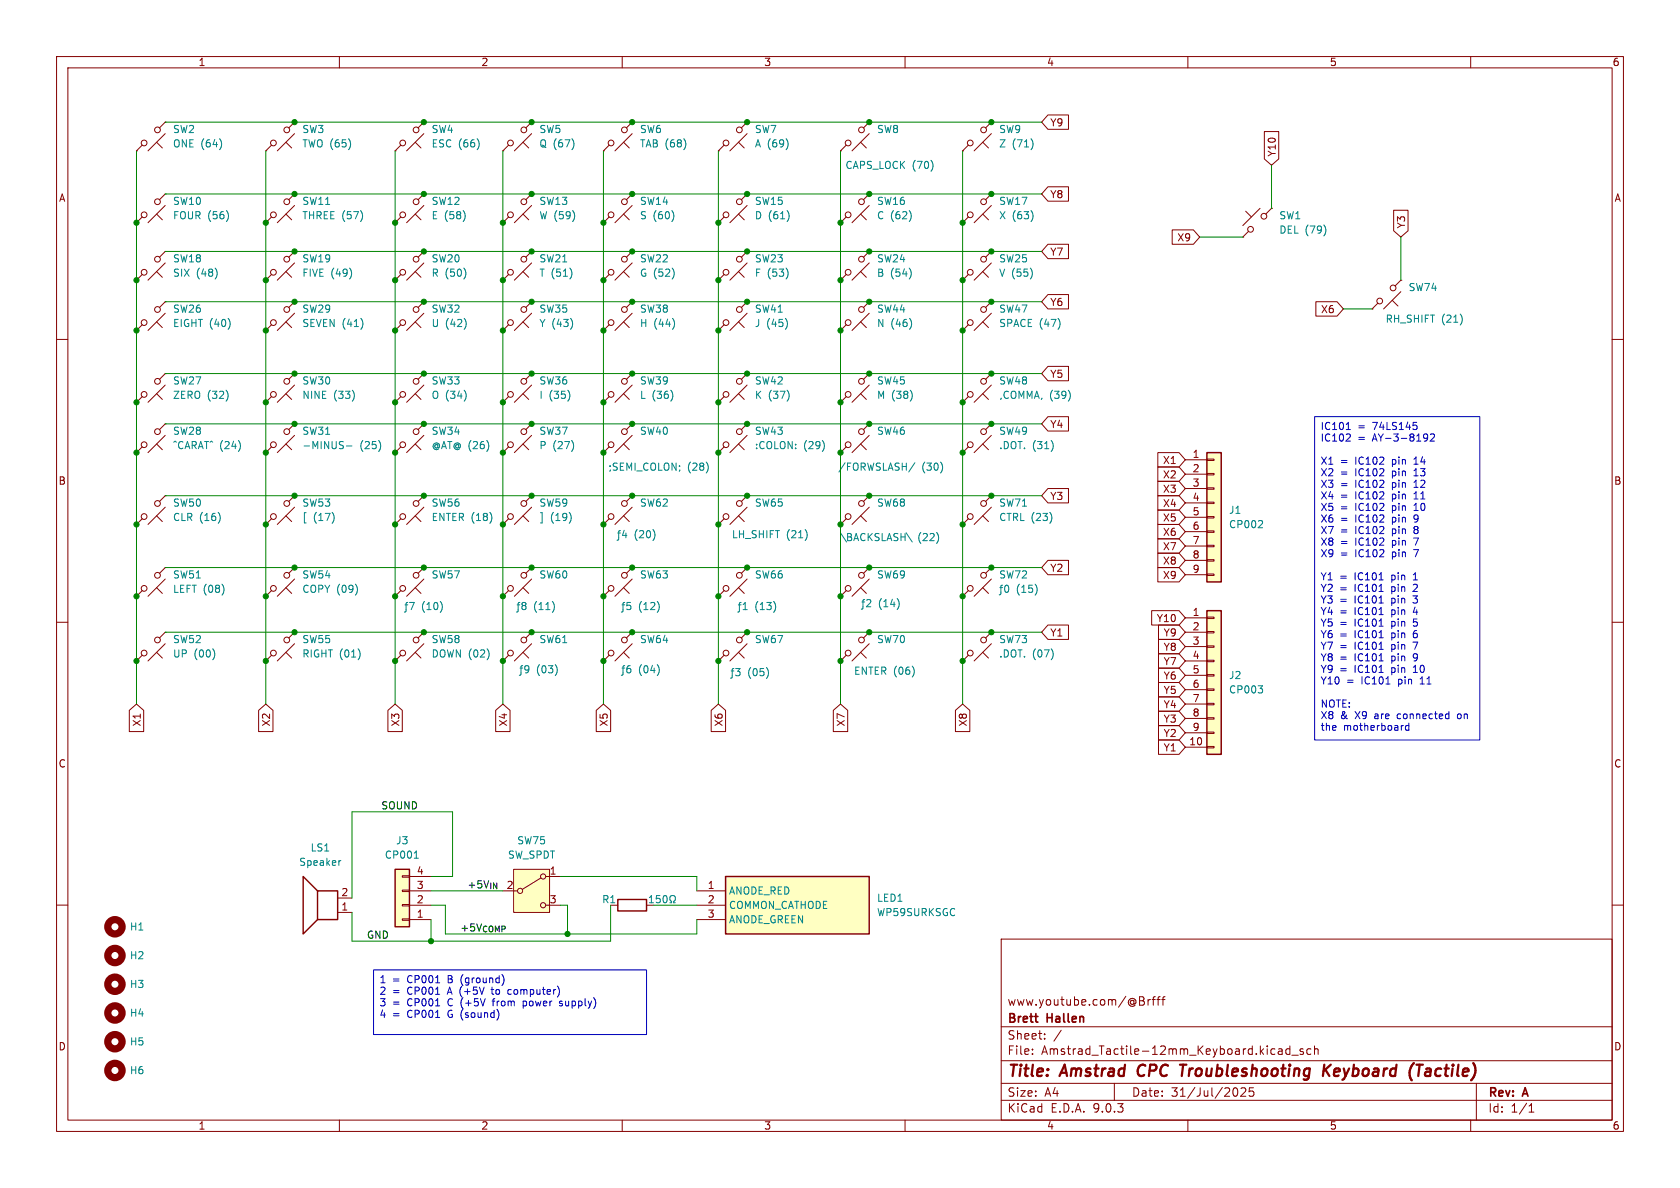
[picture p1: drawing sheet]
<svg xmlns="http://www.w3.org/2000/svg" width="297mm" height="210mm" viewBox="0 0 297 210" stroke-linecap="round" stroke-linejoin="round" font-family="sans-serif">
<g fill="none" stroke="#840000" stroke-width=".18">
<path d="M10 10h277v190h-277zM12 12h273v186h-273zM60 10v2M110 10v2M160 10v2M210 10v2M260 10v2M24.1 49.5h.1M24.1 58.4h.1M25.1 48.5l-1 1M25.1 57.4l-1 1M27.7 48l1 1"/>
<path d="M27.7 56.9l1 1M29.2 44.5l-1 1M29.2 44.5h.1M29.2 53.3l-1 1.1M29.2 53.3h.1M29.2 46.5l-3 3M29.2 55.4l-3 3M10 60h2M47 71.1h.1M48 70.1l-1 1M50.5 69.6l1.1 1M52.1 66l-1 1.1"/>
<path d="M52.1 66h.1M52.1 68.1l-3.1 3M149.6 79l-1 1M152.1 78.5l1.1 1M153.7 74.9l-1 1M153.7 74.9h.1M153.7 77l-3.1 3M285 60h2M69.8 92.7h.1M70.9 91.7l-1.1 1M73.4 91.2l1 1M74.9 87.6l-1 1"/>
<path d="M74.9 87.6h.1M74.9 89.7l-3 3M148.6 80h.1M10 110h2M24.1 116.8h.1M25.1 115.8l-1 1M27.7 115.3l1 1M29.2 111.8l-1 1M29.2 111.8h.1M29.2 113.8l-3 3M69.8 105.4h.1M70.9 104.4l-1.1 1"/>
<path d="M73.4 103.9l1 1M74.9 100.3l-1 1M74.9 100.3h.1M74.9 102.4l-3 3M148.6 105.4h.1M149.6 104.4l-1 1M152.1 103.9l1.1 1M153.7 100.3l-1 1M153.7 100.3h.1M153.7 102.4l-3.1 3M285 110h2M10 160h2"/>
<path d="M177 166h108v32h-108zM202.2 177.1v.5M203 176.7v1M203.4 176.7l-.3 .1-.1 .2M203.7 176.7h.5M204.2 176.2l-.3 .2v1.3M204.5 176.7h.6M205.1 176.2l-.4 .2v1.3M205.4 176.7h.6M206 176.2l-.4 .2v1.3M285 160h2M60 198v2"/>
<path d="M110 198v2M160 198v2M177 194.5h108M177 191.5h108M177 187.5h108M177 181.5h108M182.5 186.3v.1M182.5 185.5v.1M184.7 183.6v.1M184.7 182.8v.1M187.6 182.1l-1.3 2M197 191.5v3"/>
<path d="M210 198v2M218.7 192.4l.1 .8-.1 .5-.2 .1M220.2 192.4v.5l-.9 .9h.9M220.9 192.3l-.1 .7 .2-.1h.5l.2 .6-.3 .3-.6-.1M226.2 185.4h.3l.2 .2v.8M226.7 186.3l-.5 .1M226.7 185.8h-.5M228 185.5l-.4-.1-.3 .3v.4l.2 .2h.5M228 184.9v1.5M228.4 186.5h1.1M230.4 185.5l-.4-.1-.2 .2 .1 .2 .5 .2v.3h-.6M231.7 185.5l-.4-.1-.3 .3v.4l.2 .2h.5"/>
<path d="M232.4 185.5l.2-.1 .4 .1v.9M232.4 184.9v1.5M260 198v2M261 191.5v6.5M270.3 196.6h.9M270.3 195.5l.4-.4v1.5"/>
<circle cx="25.5" cy="48.1" r=".51"/>
<circle cx="25.5" cy="57" r=".51"/>
<circle cx="27.8" cy="45.8" r=".51"/>
<circle cx="27.8" cy="54.7" r=".51"/>
<circle cx="48.3" cy="69.7" r=".51"/>
<circle cx="50.7" cy="67.4" r=".51"/>
<circle cx="149.9" cy="78.6" r=".51"/>
<circle cx="152.3" cy="76.3" r=".51"/>
<circle cx="71.2" cy="91.3" r=".51"/>
<circle cx="73.6" cy="89" r=".51"/>
<circle cx="25.5" cy="115.4" r=".51"/>
<circle cx="27.8" cy="113.1" r=".51"/>
<circle cx="71.2" cy="104" r=".51"/>
<circle cx="73.6" cy="101.7" r=".51"/>
<circle cx="149.9" cy="104" r=".51"/>
<circle cx="152.3" cy="101.7" r=".51"/>
</g>
<path d="M201.4 188.5a1.27 1.27 0 0 0 0 1.6M208.6 188.2h1.1M209.2 188.2l-.3 2M234.1 188.2l-.2 2M234.3 189.1l.7 1.1M235.3 188.2l-1.3 1.2M250 187.9l-.1 .1M250.4 188.2h1.2M251 188.2l-.3 2" fill="none" stroke="#840000" stroke-width=".4"/>
<g fill="none" stroke="#008484" stroke-width=".18">
<path d="M38.3 47.8l.1 .4-.1 .8M40.6 56.6l.1 .5-.1 .8M62.5 69.3l.1 .5-.1 .8M86.8 90.9l.2 .5-.2 .7M161.7 81.8l-1 1.6M166.5 82l.1 .5-.1 .8M37.8 115.1l.2 .4-.2 .8M71.6 106.9h.5M72.1 106.5l-.3 .2v1.3l-.3 .2M72.4 106.5h.8l-.5 1.3M78.1 106.7l.1 .5-.1 .7M152.4 106.4h.5"/>
<path d="M152.9 106l-.3 .2v1.3l-.3 .2M153.2 106.1l.5-.1 .3 .4-.8 .9h.8M158.8 106.2l.2 .5-.2 .7"/>
</g>
<path d="M128.3 154.9h25.4v10.2h-25.4z" fill="#ffffc2"/>
<path d="M128.3 154.9h25.4v10.2h-25.4z" fill="none" stroke="#840000" stroke-width=".25"/>
<g fill="none" stroke="#840000" stroke-width=".18">
<path d="M127 26.7h.1M127 39.4h.1M128 25.7l-1 1M128 38.4l-1 1M130.6 25.1l1 1.1M130.6 37.8l1 1.1M132.1 21.6l-1 1M132.1 21.6h.1M132.1 34.3l-1 1M132.1 34.3h.1M132.1 23.6l-3.1 3.1M132.1 36.3l-3.1 3.1"/>
<path d="M148.6 39.4h.1M148.6 26.7h.1M149.6 38.4l-1 1M149.6 25.7l-1 1M152.1 37.8l1.1 1.1M152.1 25.1l1.1 1.1M153.7 34.3l-1 1M153.7 34.3h.1M153.7 21.6l-1 1M153.7 21.6h.1M153.7 36.3l-3.1 3.1M153.7 23.6l-3.1 3.1"/>
<path d="M170.2 26.7h.1M170.2 39.4h.1M171.2 25.7l-1 1M171.2 38.4l-1 1M173.7 25.1l1.1 1.1M173.7 37.8l1.1 1.1M175.3 21.6l-1.1 1M175.3 21.6h.1M175.3 34.3l-1.1 1M175.3 34.3h.1M175.3 23.6l-3.1 3.1M175.3 36.3l-3.1 3.1"/>
<path d="M220.2 37.3l1 1.1M222.8 36.8l-3.1 3.1M224.8 36.8l-1 1M224.8 36.8h.1M127 58.4h.1M127 49.5h.1M128 57.4l-1 1M128 48.5l-1 1M130.6 56.9l1 1M130.6 48l1 1M132.1 53.3l-1 1.1M132.1 53.3h.1"/>
<path d="M132.1 44.5l-1 1M132.1 44.5h.1M132.1 55.4l-3.1 3M132.1 46.5l-3.1 3M148.6 49.5h.1M148.6 58.4h.1M149.6 48.5l-1 1M149.6 57.4l-1 1M152.1 48l1.1 1M152.1 56.9l1.1 1M153.7 44.5l-1 1M153.7 44.5h.1"/>
<path d="M153.7 53.3l-1 1.1M153.7 53.3h.1M153.7 55.4l-3.1 3M153.7 46.5l-3.1 3M170.2 58.4h.1M170.2 49.5h.1M171.2 57.4l-1 1M171.2 48.5l-1 1M173.7 56.9l1.1 1M173.7 48l1.1 1M175.3 53.3l-1.1 1.1M175.3 53.3h.1"/>
<path d="M175.3 44.5l-1.1 1M175.3 44.5h.1M175.3 46.5l-3.1 3M175.3 55.4l-3.1 3M219.7 41.9h.1M220.7 40.9l-1 1M242.6 54.6h.1M243.6 53.6l-1 1M246.1 53.1l1 1M247.6 49.5l-1 1M247.6 49.5h.1M247.6 51.6l-3 3"/>
<path d="M127 71.1h.1M128 79l-1 1M128 70.1l-1 1M130.6 78.5l1 1M130.6 69.6l1 1M132.1 74.9l-1 1M132.1 74.9h.1M132.1 66l-1 1.1M132.1 66h.1M132.1 77l-3.1 3M132.1 68.1l-3.1 3M170.2 71.1h.1"/>
<path d="M171.2 70.1l-1 1M173.7 69.6l1.1 1M175.3 66l-1.1 1.1M175.3 66h.1M175.3 68.1l-3.1 3M127 92.7h.1M127 80h.1M128 91.7l-1 1M130.6 91.2l1 1M132.1 87.6l-1 1M132.1 87.6h.1M132.1 89.7l-3.1 3"/>
<path d="M127 105.4h.1M127 116.8h.1M128 104.4l-1 1M128 115.8l-1 1M130.6 103.9l1 1M130.6 115.3l1 1M132.1 100.3l-1 1M132.1 100.3h.1M132.1 111.8l-1 1M132.1 111.8h.1M132.1 102.4l-3.1 3M132.1 113.8l-3.1 3"/>
<path d="M148.6 116.8h.1M149.6 115.8l-1 1M152.1 115.3l1.1 1M153.7 111.8l-1 1M153.7 111.8h.1M153.7 113.8l-3.1 3M170.2 105.4h.1M171.2 104.4l-1 1M173.7 103.9l1.1 1M175.3 100.3l-1.1 1M175.3 100.3h.1M175.3 102.4l-3.1 3"/>
<path d="M123.2 157.5h5.1M123.2 160h5.1M123.2 162.6h5.1"/>
<circle cx="128.3" cy="25.3" r=".51"/>
<circle cx="128.3" cy="38" r=".51"/>
<circle cx="130.7" cy="35.7" r=".51"/>
<circle cx="130.7" cy="23" r=".51"/>
<circle cx="149.9" cy="38" r=".51"/>
<circle cx="149.9" cy="25.3" r=".51"/>
<circle cx="152.3" cy="23" r=".51"/>
<circle cx="152.3" cy="35.7" r=".51"/>
<circle cx="171.5" cy="38" r=".51"/>
<circle cx="171.5" cy="25.3" r=".51"/>
<circle cx="173.9" cy="35.7" r=".51"/>
<circle cx="173.9" cy="23" r=".51"/>
<circle cx="223.4" cy="38.2" r=".51"/>
<circle cx="128.3" cy="57" r=".51"/>
<circle cx="128.3" cy="48.1" r=".51"/>
<circle cx="130.7" cy="54.7" r=".51"/>
<circle cx="130.7" cy="45.8" r=".51"/>
<circle cx="149.9" cy="48.1" r=".51"/>
<circle cx="149.9" cy="57" r=".51"/>
<circle cx="152.3" cy="45.8" r=".51"/>
<circle cx="152.3" cy="54.7" r=".51"/>
<circle cx="171.5" cy="57" r=".51"/>
<circle cx="171.5" cy="48.1" r=".51"/>
<circle cx="173.9" cy="54.7" r=".51"/>
<circle cx="173.9" cy="45.8" r=".51"/>
<circle cx="221.1" cy="40.5" r=".51"/>
<circle cx="243.9" cy="53.2" r=".51"/>
<circle cx="246.3" cy="50.9" r=".51"/>
<circle cx="128.3" cy="78.6" r=".51"/>
<circle cx="128.3" cy="69.7" r=".51"/>
<circle cx="130.7" cy="67.4" r=".51"/>
<circle cx="130.7" cy="76.3" r=".51"/>
<circle cx="171.5" cy="69.7" r=".51"/>
<circle cx="173.9" cy="67.4" r=".51"/>
<circle cx="128.3" cy="91.3" r=".51"/>
<circle cx="130.7" cy="89" r=".51"/>
<circle cx="128.3" cy="115.4" r=".51"/>
<circle cx="128.3" cy="104" r=".51"/>
<circle cx="130.7" cy="101.7" r=".51"/>
<circle cx="130.7" cy="113.1" r=".51"/>
<circle cx="149.9" cy="115.4" r=".51"/>
<circle cx="152.3" cy="113.1" r=".51"/>
<circle cx="171.5" cy="104" r=".51"/>
<circle cx="173.9" cy="101.7" r=".51"/>
</g>
<g fill="none" stroke="#008484" stroke-width=".18">
<path d="M139.2 24.9l.1 .5-.1 .7M139.4 37.6l.1 .5-.1 .7M161 37.6l.1 .5-.1 .7M164.8 28.7l.1 .5-.1 .7M182.5 24.9l.1 .5-.1 .7M182.5 37.6l.1 .5-.1 .7M139.1 56.6l.1 .5-.1 .8M139.2 47.8l.1 .4-.1 .8M161 47.8l.1 .4-.1 .8M161 56.6l.2 .5-.2 .8M182.4 47.8l.1 .4-.1 .8M187.3 56.6l.1 .5-.1 .8"/>
<path d="M234.3 40.1l.1 .5-.1 .7M258.4 55.9l.1 .5-.1 .7M139.4 69.3l.1 .5-.1 .8M145.6 78.2l.1 .5-.1 .7M189.1 69.3l.1 .5-.1 .8M142.6 94l.1 .5-.1 .7M129.3 118.6h.4M129.7 118.2l-.3 .2v1.3l-.3 .2M130.1 118.2h.7l-.4 .5 .4 .1v.5l-.2 .2-.5-.2M130.5 106.9h.5M131 106.5l-.3 .2v1.3l-.3 .2M131.4 107.8h.7"/>
<path d="M131.4 106.9l.3-.4v1.3M135.7 118.4l.2 .4-.2 .8M137 106.7l.1 .5-.1 .7M161.5 118.1l.1 .5-.1 .7M176.8 103.9h.4M177.2 103.4l-.3 .2v1.4l-.3 .1M177.7 103.6l.2-.2a.68 .68 0 0 1 .5 .7 .68 .68 0 0 1-.5 .6l-.2-.1-.1-.4zM183.2 103.6l.2 .5-.2 .7"/>
</g>
<path d="M213.4 108h2.5v25.4h-2.5z" fill="#ffffc2"/>
<path d="M213.4 108h2.5v25.4h-2.5z" fill="none" stroke="#840000" stroke-width=".25"/>
<g fill="none" stroke="#840000" stroke-width=".18">
<path d="M170.2 116.8h.1M171.2 115.8l-1 1M173.7 115.3l1.1 1M175.3 111.8l-1.1 1M175.3 111.8h.1M175.3 113.8l-3.1 3M209.5 109.2h3.9M209.5 111.8h3.9M209.5 114.3h3.9M209.5 116.8h3.9M209.5 119.4h3.9M213.4 109.1h1.2v.2h-1.2z"/>
<path d="M213.4 111.6h1.2v.3h-1.2zM213.4 114.2h1.2v.2h-1.2zM213.4 116.7h1.2v.3h-1.2zM213.4 119.3h1.2v.2h-1.2zM209.5 121.9h3.9M209.5 124.5h3.9M209.5 127h3.9M209.5 129.5h3.9M209.5 132.1h3.9M213.4 121.8h1.2v.2h-1.2zM213.4 124.3h1.2v.3h-1.2zM213.4 126.9h1.2v.2h-1.2z"/>
<path d="M213.4 129.4h1.2v.3h-1.2zM213.4 132h1.2v.2h-1.2z"/>
<circle cx="171.5" cy="115.4" r=".51"/>
<circle cx="173.9" cy="113.1" r=".51"/>
</g>
<path d="M186.1 115.1l.1 .4-.1 .8M222.4 121.2h.8l-.4 .5M223.1 121.8l.1 .2-.1 .4" fill="none" stroke="#008484" stroke-width=".18"/>
<path d="M213.4 80h2.5v22.9h-2.5z" fill="#ffffc2"/>
<path d="M213.4 80h2.5v22.9h-2.5z" fill="none" stroke="#840000" stroke-width=".25"/>
<g fill="none" stroke="#840000" stroke-width=".18">
<path d="M47 49.5h.1M47 58.4h.1M48 48.5l-1 1M48 57.4l-1 1M50.5 48l1.1 1M50.5 56.9l1.1 1M52.1 44.5l-1 1M52.1 44.5h.1M52.1 53.3l-1 1.1M52.1 53.3h.1M52.1 46.5l-3.1 3M52.1 55.4l-3.1 3"/>
<path d="M24.1 71.1h.1M25.1 70.1l-1 1M25.1 79l-1 1M27.7 69.6l1 1M27.7 78.5l1 1M29.2 66l-1 1.1M29.2 66h.1M29.2 74.9l-1 1M29.2 74.9h.1M29.2 68.1l-3 3M29.2 77l-3 3M48 79l-1 1"/>
<path d="M50.5 78.5l1.1 1M52.1 74.9l-1 1M52.1 74.9h.1M52.1 77l-3.1 3M148.6 71.1h.1M149.6 70.1l-1 1M152.1 69.6l1.1 1M153.7 66l-1 1.1M153.7 66h.1M153.7 68.1l-3.1 3M171.2 79l-1 1M173.7 78.5l1.1 1"/>
<path d="M175.3 74.9l-1.1 1M175.3 74.9h.1M175.3 77l-3.1 3M24.1 80h.1M47 80h.1M148.6 92.7h.1M149.6 91.7l-1 1M152.1 91.2l1.1 1M153.7 87.6l-1 1M153.7 87.6h.1M153.7 89.7l-3.1 3M170.2 92.7h.1"/>
<path d="M170.2 80h.1M171.2 91.7l-1 1M173.7 91.2l1.1 1M175.3 87.6l-1.1 1M175.3 87.6h.1M175.3 89.7l-3.1 3M209.5 81.3h3.9M209.5 83.8h3.9M209.5 86.4h3.9M209.5 88.9h3.9M209.5 91.4h3.9M209.5 94h3.9"/>
<path d="M209.5 96.5h3.9M209.5 99.1h3.9M213.4 81.2h1.2v.2h-1.2zM213.4 83.7h1.2v.2h-1.2zM213.4 86.2h1.2v.3h-1.2zM213.4 88.8h1.2v.2h-1.2zM213.4 91.3h1.2v.3h-1.2zM213.4 93.9h1.2v.2h-1.2zM213.4 96.4h1.2v.2h-1.2zM213.4 98.9h1.2v.3h-1.2zM69.8 116.8h.1M70.9 115.8l-1.1 1"/>
<path d="M73.4 115.3l1 1M74.9 111.8l-1 1M74.9 111.8h.1M74.9 113.8l-3 3M209.5 101.6h3.9M213.4 101.5h1.2v.2h-1.2z"/>
<circle cx="48.3" cy="48.1" r=".51"/>
<circle cx="48.3" cy="57" r=".51"/>
<circle cx="50.7" cy="54.7" r=".51"/>
<circle cx="50.7" cy="45.8" r=".51"/>
<circle cx="25.5" cy="69.7" r=".51"/>
<circle cx="25.5" cy="78.6" r=".51"/>
<circle cx="27.8" cy="76.3" r=".51"/>
<circle cx="27.8" cy="67.4" r=".51"/>
<circle cx="48.3" cy="78.6" r=".51"/>
<circle cx="50.7" cy="76.3" r=".51"/>
<circle cx="149.9" cy="69.7" r=".51"/>
<circle cx="152.3" cy="67.4" r=".51"/>
<circle cx="171.5" cy="78.6" r=".51"/>
<circle cx="173.9" cy="76.3" r=".51"/>
<circle cx="149.9" cy="91.3" r=".51"/>
<circle cx="152.3" cy="89" r=".51"/>
<circle cx="171.5" cy="91.3" r=".51"/>
<circle cx="173.9" cy="89" r=".51"/>
<circle cx="71.2" cy="115.4" r=".51"/>
<circle cx="73.6" cy="113.1" r=".51"/>
</g>
<g fill="none" stroke="#008484" stroke-width=".18">
<path d="M62 47.8l.2 .4-.2 .8M64 56.6l.2 .5-.2 .8M40.2 69.3l.1 .5-.1 .8M42.4 78.2l.1 .5-.1 .7M61.3 78.8h.9M67.2 78.2l.1 .5-.1 .7M161.2 69.3l.1 .5-.1 .8M186.1 78.2l.1 .5-.1 .7M160.2 94.2l1.1 1.6M165.8 94.5l.1 .5-.1 .7M185.8 90.9l.2 .5-.2 .7M223.1 92.1l.1 .2-.1 .3-.7 .7h.8"/>
<path d="M86.4 115.1l.1 .4-.1 .8"/>
</g>
<path d="M69.8 153.7h2.6v10.1h-2.6z" fill="#ffffc2"/>
<path d="M56.1 157.5h3.6v5.1h-3.6zM56.1 157.5l-2.5-2.6v10.2l2.5-2.5M69.8 153.7h2.6v10.1h-2.6z" fill="none" stroke="#840000" stroke-width=".25"/>
<path d="M59.7 158.8h2.5M71.1 159.9h1.3v.2h-1.3zM71.1 157.4h1.3v.2h-1.3zM71.1 154.8h1.3v.3h-1.3zM72.4 157.5h3.8M72.4 154.9h3.8M59.7 161.3h2.5M71.1 162.4h1.3v.3h-1.3zM72.4 162.6h3.8M72.4 160h3.8" fill="none" stroke="#840000" stroke-width=".18"/>
<path d="M60.3 152.1l-.3 .2M73.2 151.7h.8" fill="none" stroke="#008484" stroke-width=".18"/>
<path d="M90.8 153.7h6.4v7.6h-6.4z" fill="#ffffc2"/>
<g fill="none" stroke="#840000" stroke-width=".18">
<path d="M24.1 26.7h.1M24.1 39.4h.1M25.1 25.7l-1 1M25.1 38.4l-1 1M27.7 25.1l1 1.1M27.7 37.8l1 1.1M29.2 21.6l-1 1M29.2 21.6h.1M29.2 34.3l-1 1M29.2 34.3h.1M29.2 23.6l-3 3.1M29.2 36.3l-3 3.1"/>
<path d="M47 26.7h.1M47 39.4h.1M48 25.7l-1 1M48 38.4l-1 1M50.5 25.1l1.1 1.1M50.5 37.8l1.1 1.1M52.1 21.6l-1 1M52.1 21.6h.1M52.1 34.3l-1 1M52.1 34.3h.1M52.1 23.6l-3.1 3.1M52.1 36.3l-3.1 3.1"/>
<path d="M69.8 26.7h.1M69.8 39.4h.1M70.9 25.7l-1.1 1M70.9 38.4l-1.1 1M73.4 25.1l1 1.1M73.4 37.8l1 1.1M74.9 21.6l-1 1M74.9 21.6h.1M74.9 34.3l-1 1M74.9 34.3h.1M74.9 23.6l-3 3.1M74.9 36.3l-3 3.1"/>
<path d="M88.9 39.4h.1M88.9 26.7h.1M89.9 38.4l-1 1M89.9 25.7l-1 1M92.5 37.8l1 1.1M92.5 25.1l1 1.1M94 34.3l-1 1M94 34.3h.1M94 21.6l-1 1M94 21.6h.1M94 36.3l-3.1 3.1M94 23.6l-3.1 3.1"/>
<path d="M106.7 39.4h.1M106.7 26.7h.1M107.7 38.4l-1 1M107.7 25.7l-1 1M110.2 37.8l1.1 1.1M110.2 25.1l1.1 1.1M111.8 34.3l-1.1 1M111.8 34.3h.1M111.8 21.6l-1.1 1M111.8 21.6h.1M111.8 36.3l-3.1 3.1M111.8 23.6l-3.1 3.1"/>
<path d="M185.3 20.3h3.6v2.6h-3.6l-1.2-1.3zM185.3 33h3.6v2.6h-3.6l-1.2-1.3zM223.5 23.3h2.6v4.8l-1.3 1.1-1.3-1.1zM246.4 37.2h2.5v3.6l-1.3 1.1-1.2-1.1zM69.8 58.4h.1M69.8 49.5h.1M70.9 57.4l-1.1 1M70.9 48.5l-1.1 1M73.4 56.9l1 1M73.4 48l1 1M74.9 53.3l-1 1.1M74.9 53.3h.1"/>
<path d="M74.9 44.5l-1 1M74.9 44.5h.1M74.9 55.4l-3 3M74.9 46.5l-3 3M88.9 49.5h.1M88.9 58.4h.1M89.9 48.5l-1 1M89.9 57.4l-1 1M92.5 56.9l1 1M92.5 48l1 1M94 44.5l-1 1M94 44.5h.1"/>
<path d="M94 53.3l-1 1.1M94 53.3h.1M94 46.5l-3.1 3M94 55.4l-3.1 3M106.7 49.5h.1M106.7 58.4h.1M107.7 48.5l-1 1M107.7 57.4l-1 1M110.2 48l1.1 1M110.2 56.9l1.1 1M111.8 44.5l-1.1 1M111.8 44.5h.1"/>
<path d="M111.8 53.3l-1.1 1.1M111.8 53.3h.1M111.8 46.5l-3.1 3M111.8 55.4l-3.1 3M185.3 43.2h3.6v2.5h-3.6l-1.2-1.2zM185.3 52.1h3.6v2.5h-3.6l-1.2-1.3zM207.2 40.6h3.8l1.1 1.3-1.1 1.3h-3.8zM232.6 53.3h3.8l1.1 1.3-1.1 1.3h-3.8zM69.8 71.1h.1M70.9 70.1l-1.1 1M70.9 79l-1.1 1M73.4 69.6l1 1"/>
<path d="M73.4 78.5l1 1M74.9 66l-1 1.1M74.9 66h.1M74.9 74.9l-1 1M74.9 74.9h.1M74.9 68.1l-3 3M74.9 77l-3 3M88.9 71.1h.1M89.9 70.1l-1 1M89.9 79l-1 1M92.5 69.6l1 1M92.5 78.5l1 1"/>
<path d="M94 66l-1 1.1M94 66h.1M94 74.9l-1 1M94 74.9h.1M94 68.1l-3.1 3M94 77l-3.1 3M106.7 71.1h.1M107.7 79l-1 1M107.7 70.1l-1 1M110.2 78.5l1.1 1M110.2 69.6l1.1 1M111.8 74.9l-1.1 1"/>
<path d="M111.8 74.9h.1M111.8 66l-1.1 1.1M111.8 66h.1M111.8 77l-3.1 3M111.8 68.1l-3.1 3M185.3 64.8h3.6v2.5h-3.6l-1.2-1.3zM185.3 73.7h3.6v2.5h-3.6l-1.2-1.3zM24.1 92.7h.1M25.1 91.7l-1 1M27.7 91.2l1 1M29.2 87.6l-1 1M29.2 87.6h.1"/>
<path d="M29.2 89.7l-3 3M47 92.7h.1M48 91.7l-1 1M50.5 91.2l1.1 1M52.1 87.6l-1 1M52.1 87.6h.1M52.1 89.7l-3.1 3M69.8 80h.1M88.9 80h.1M88.9 92.7h.1M89.9 91.7l-1 1M92.5 91.2l1 1"/>
<path d="M94 87.6l-1 1M94 87.6h.1M94 89.7l-3.1 3M106.7 92.7h.1M106.7 80h.1M107.7 91.7l-1 1M110.2 91.2l1.1 1M111.8 87.6l-1.1 1M111.8 87.6h.1M111.8 89.7l-3.1 3M185.3 86.4h3.6v2.5h-3.6l-1.2-1.3zM185.3 99.1h3.6v2.5h-3.6l-1.2-1.3z"/>
<path d="M204.7 95.2h3.7l1.1 1.3-1.1 1.3h-3.7zM204.7 97.8h3.7l1.1 1.3-1.1 1.2h-3.7zM204.7 92.7h3.7l1.1 1.3-1.1 1.3h-3.7zM204.7 87.6h3.7l1.1 1.3-1.1 1.3h-3.7zM204.7 90.2h3.7l1.1 1.2-1.1 1.3h-3.7zM204.7 80h3.7l1.1 1.3-1.1 1.3h-3.7zM204.7 82.5h3.7l1.1 1.3-1.1 1.3h-3.7zM204.7 85.1h3.7l1.1 1.3-1.1 1.2h-3.7zM24.1 105.4h.1M25.1 104.4l-1 1M27.7 103.9l1 1M29.2 100.3l-1 1"/>
<path d="M29.2 100.3h.1M29.2 102.4l-3 3M47 116.8h.1M47 105.4h.1M48 115.8l-1 1M48 104.4l-1 1M50.5 115.3l1.1 1M50.5 103.9l1.1 1M52.1 111.8l-1 1M52.1 111.8h.1M52.1 100.3l-1 1M52.1 100.3h.1"/>
<path d="M52.1 113.8l-3.1 3M52.1 102.4l-3.1 3M88.9 105.4h.1M88.9 116.8h.1M89.9 104.4l-1 1M89.9 115.8l-1 1M92.5 103.9l1 1M92.5 115.3l1 1M94 100.3l-1 1M94 100.3h.1M94 111.8l-1 1M94 111.8h.1"/>
<path d="M94 102.4l-3.1 3M94 113.8l-3.1 3M106.7 116.8h.1M106.7 105.4h.1M107.7 115.8l-1 1M107.7 104.4l-1 1M110.2 115.3l1.1 1M110.2 103.9l1.1 1M111.8 111.8l-1.1 1M111.8 111.8h.1M111.8 100.3l-1.1 1M111.8 100.3h.1"/>
<path d="M111.8 113.8l-3.1 3M111.8 102.4l-3.1 3M185.3 110.5h3.6v2.5h-3.6l-1.2-1.2zM203.6 107.9h4.8l1.1 1.3-1.1 1.3h-4.8zM204.7 100.3h3.7l1.1 1.3-1.1 1.3h-3.7zM204.8 118.1h3.6l1.1 1.3-1.1 1.3h-3.6zM204.8 113h3.6l1.1 1.3-1.1 1.3h-3.6zM204.8 110.5h3.6l1.1 1.3-1.1 1.2h-3.6zM204.8 115.6h3.6l1.1 1.2-1.1 1.3h-3.6zM22.9 125.6l1.2-1.1 1.3 1.1v3.7h-2.5zM45.7 125.6l1.3-1.1 1.3 1.1v3.7h-2.6zM68.6 125.6l1.2-1.1 1.3 1.1v3.7h-2.5z"/>
<path d="M87.6 125.6l1.3-1.1 1.3 1.1v3.7h-2.6zM105.4 125.6l1.3-1.1 1.3 1.1v3.7h-2.6zM125.7 125.6l1.3-1.1 1.3 1.1v3.7h-2.6zM147.3 125.6l1.3-1.1 1.3 1.1v3.7h-2.6zM168.9 125.6l1.3-1.1 1.3 1.1v3.7h-2.6zM204.8 128.3h3.6l1.1 1.2-1.1 1.3h-3.6zM204.8 130.8h3.6l1.1 1.3-1.1 1.3h-3.6zM204.8 120.6h3.6l1.1 1.3-1.1 1.3h-3.6zM204.8 123.2h3.6l1.1 1.3-1.1 1.2h-3.6zM204.8 125.7h3.6l1.1 1.3-1.1 1.3h-3.6zM88.9 157.5h2.5M90.8 153.7h6.4v7.6h-6.4z"/>
<path d="M95.6 155.2l-3.3 2M96.5 154.9h2.6M96.5 160h2.6M107.9 160h1.3M114.3 160h1.3"/>
<circle cx="25.5" cy="38" r=".51"/>
<circle cx="25.5" cy="25.3" r=".51"/>
<circle cx="27.8" cy="35.7" r=".51"/>
<circle cx="27.8" cy="23" r=".51"/>
<circle cx="48.3" cy="38" r=".51"/>
<circle cx="48.3" cy="25.3" r=".51"/>
<circle cx="50.7" cy="23" r=".51"/>
<circle cx="50.7" cy="35.7" r=".51"/>
<circle cx="71.2" cy="25.3" r=".51"/>
<circle cx="71.2" cy="38" r=".51"/>
<circle cx="73.6" cy="35.7" r=".51"/>
<circle cx="73.6" cy="23" r=".51"/>
<circle cx="90.2" cy="38" r=".51"/>
<circle cx="90.2" cy="25.3" r=".51"/>
<circle cx="92.6" cy="35.7" r=".51"/>
<circle cx="92.6" cy="23" r=".51"/>
<circle cx="108" cy="38" r=".51"/>
<circle cx="108" cy="25.3" r=".51"/>
<circle cx="110.4" cy="35.7" r=".51"/>
<circle cx="110.4" cy="23" r=".51"/>
<circle cx="71.2" cy="48.1" r=".51"/>
<circle cx="71.2" cy="57" r=".51"/>
<circle cx="73.6" cy="54.7" r=".51"/>
<circle cx="73.6" cy="45.8" r=".51"/>
<circle cx="90.2" cy="48.1" r=".51"/>
<circle cx="90.2" cy="57" r=".51"/>
<circle cx="92.6" cy="45.8" r=".51"/>
<circle cx="92.6" cy="54.7" r=".51"/>
<circle cx="108" cy="48.1" r=".51"/>
<circle cx="108" cy="57" r=".51"/>
<circle cx="110.4" cy="45.8" r=".51"/>
<circle cx="110.4" cy="54.7" r=".51"/>
<circle cx="71.2" cy="78.6" r=".51"/>
<circle cx="71.2" cy="69.7" r=".51"/>
<circle cx="73.6" cy="76.3" r=".51"/>
<circle cx="73.6" cy="67.4" r=".51"/>
<circle cx="90.2" cy="69.7" r=".51"/>
<circle cx="90.2" cy="78.6" r=".51"/>
<circle cx="92.6" cy="67.4" r=".51"/>
<circle cx="92.6" cy="76.3" r=".51"/>
<circle cx="108" cy="69.7" r=".51"/>
<circle cx="108" cy="78.6" r=".51"/>
<circle cx="110.4" cy="76.3" r=".51"/>
<circle cx="110.4" cy="67.4" r=".51"/>
<circle cx="25.5" cy="91.3" r=".51"/>
<circle cx="27.8" cy="89" r=".51"/>
<circle cx="48.3" cy="91.3" r=".51"/>
<circle cx="50.7" cy="89" r=".51"/>
<circle cx="90.2" cy="91.3" r=".51"/>
<circle cx="92.6" cy="89" r=".51"/>
<circle cx="108" cy="91.3" r=".51"/>
<circle cx="110.4" cy="89" r=".51"/>
<circle cx="25.5" cy="104" r=".51"/>
<circle cx="27.8" cy="101.7" r=".51"/>
<circle cx="48.3" cy="115.4" r=".51"/>
<circle cx="48.3" cy="104" r=".51"/>
<circle cx="50.7" cy="101.7" r=".51"/>
<circle cx="50.7" cy="113.1" r=".51"/>
<circle cx="90.2" cy="115.4" r=".51"/>
<circle cx="90.2" cy="104" r=".51"/>
<circle cx="92.6" cy="101.7" r=".51"/>
<circle cx="92.6" cy="113.1" r=".51"/>
<circle cx="108" cy="104" r=".51"/>
<circle cx="108" cy="115.4" r=".51"/>
<circle cx="110.4" cy="113.1" r=".51"/>
<circle cx="110.4" cy="101.7" r=".51"/>
<circle cx="91.9" cy="157.5" r=".46"/>
<circle cx="96" cy="154.9" r=".46"/>
<circle cx="96" cy="160" r=".46"/>
</g>
<path d="M109.2 159h5.1v2h-5.1z" fill="none" stroke="#840000" stroke-width=".25"/>
<g fill="none" stroke="#008484" stroke-width=".18">
<path d="M39.1 24.9l.1 .5-.1 .7M40.3 37.6l.1 .5-.1 .7M61.9 24.9l.1 .5-.1 .7M64 37.6l.1 .5-.1 .7M82.1 37.6l.1 .5-.1 .7M84.6 24.9l.1 .5-.1 .7M101.3 24.9l.2 .5-.2 .7M101.5 37.6l.1 .5-.1 .7M119 37.6l.1 .5-.1 .7M121.1 24.9l.1 .5-.1 .7M82.2 47.8l.2 .4-.2 .8M82.3 56.6l.1 .5-.1 .8"/>
<path d="M101 47.8l.1 .4-.1 .8M101.1 56.6l.1 .5-.1 .8M119.1 47.8l.1 .4-.1 .8M119.1 56.6l.1 .5-.1 .8M82.3 69.3l.1 .5-.1 .8M86.3 78.2l.1 .5-.1 .7M100.6 69.3l.1 .5-.1 .8M101.3 78.2l.1 .5-.1 .7M118.8 69.3l.1 .5-.1 .8M38.8 90.9l.1 .5-.1 .7M59 90.9l.1 .5-.1 .7M100.9 90.9l.1 .5-.1 .7"/>
<path d="M109.2 94.2h.5M109.7 93.8l-.3 .2v1.3l-.3 .2M110.3 93.7l-.3 .9h.8M110.6 94.2v.9M115.7 94l.1 .5-.1 .7M125.1 82l.1 .5-.1 .8M39.5 103.6l.1 .5-.1 .7M63.1 103.6l.1 .5-.1 .7M63.6 115.1l.1 .4-.1 .8M91.4 106.9h.5M91.9 106.5l-.3 .2v1.3l-.3 .2M91.9 118.1h.5"/>
<path d="M92.4 117.7l-.3 .2v1.3l-.3 .2M92.5 107l-.2-.2 .2-.3h.2l.3 .2-.3 .3M92.5 107l-.2 .3v.3l.2 .2 .4-.1 .1-.2v-.2l-.3-.3M92.5 107h.2M93.5 118.2l-.2 .3-.4-.1-.1-.2 .1-.5h.4l.1 .1a.84 .84 0 0 1-.3 1.1h-.2M97.9 106.7l.1 .5-.1 .7M98.4 117.9l.1 .4-.1 .8M110 118.1h.4M110 106.9h.4M110.4 106.5l-.3 .2v1.3l-.3 .2M110.4 117.7l-.3 .2v1.3l-.3 .2M111.4 117.7h-.4a.86 .86 0 0 0 0 1.2l.5-.1v-.4l-.2-.2h-.3l-.2 .2"/>
<path d="M111.5 106.5h-.6l-.1 .6 .2-.1h.4l.1 .2v.4l-.2 .2-.5-.2M116.4 117.9l.2 .4-.2 .8M116.4 106.7l.2 .5-.2 .7M114.8 159.6h.7M114.8 158.7l.4-.4v1.3M116.7 158.3h-.6l-.1 .6 .2-.1 .4 .1 .1 .1v.5l-.2 .1-.5-.1M117.3 158.4l.2-.1a.68 .68 0 0 1 .5 .6 .68 .68 0 0 1-.5 .7l-.2-.1-.1-.4zM118.4 159.6h.3v-.3a.54 .54 0 0 1-.2-.7 .54 .54 0 0 1 .7-.2 .58 .58 0 0 1-.1 .9v.3h.3"/>
</g>
<g fill="none" stroke="#840000" stroke-width="1.3">
<circle cx="20.3" cy="168.9" r="1.27"/>
<circle cx="20.3" cy="163.8" r="1.27"/>
<circle cx="20.3" cy="174" r="1.27"/>
<circle cx="20.3" cy="179.1" r="1.27"/>
<circle cx="20.3" cy="189.2" r="1.27"/>
<circle cx="20.3" cy="184.1" r="1.27"/>
</g>
<g fill="none" stroke="#008400" stroke-width=".18">
<path d="M24.1 26.7v97.8M29.2 34.3h154.9M29.2 21.6h154.9M47 26.7v97.8M69.8 26.7v97.8M88.9 26.7v97.8M106.7 26.7v97.8M127 26.7v97.8M148.6 26.7v97.8M170.2 26.7v97.8M224.8 29.2v7.6M29.2 44.5h154.9"/>
<path d="M29.2 53.3h154.9M212.1 41.9h7.6M237.5 54.6h5.1M247.6 41.9v7.6M29.2 66h154.9M29.2 74.9h154.9M29.2 87.6h154.9M29.2 111.8h154.9M29.2 100.3h154.9M76.2 154.9h3.8v-11.4h-17.8v15.3M76.2 157.5h12.7M99.1 154.9h24.1v2.6"/>
<path d="M76.2 160h2.5v5.1h44.5v-2.5M76.2 162.6v3.8M99.1 160h1.2v5.1M107.9 160v6.4h-45.7v-5.1M115.6 160h7.6"/>
</g>
<g fill="none" stroke="#0000c2" stroke-width=".18">
<path d="M232.4 73.7h29.2v57.1h-29.2zM238 75.9h.7M238.2 74.8l.2-.1v1.2M238.6 76.8l.1 .2v.3l-.8 .7h.8M249.9 74.7h.6M250.4 75.2l.1 .2-.1 .5M251.7 76.8l.2-.1 .4 .1a.84 .84 0 0 1-.3 1.2h-.2M252.4 77.3l-.3 .2-.4-.1M252.9 76.8l.5-.1 .2 .4-.8 .9h.8M250 82.1h.7M250 84.1h.7M250 86.2h.7"/>
<path d="M250 88.2h.7M250 90.2h.7M250.1 81.1l-.1 .1M250.1 83.1l-.1 .1M250.1 85.2l-.1 .1M250.1 87.2l-.1 .1M250.1 89.3h-.1M249.9 102.5h.7M249.9 118.9h.7M250 101.5l-.1 .1M250 117.9l-.1 .1M251.2 119.9l-.1 .1"/>
<path d="M248 128.2h.1M249.1 128.3l-.4-.1-.2 .3 .1 .5h.5M249.1 127.8v1.3M251.1 120.9h.7M257.8 126.3l-.1 .1 .1 .6M66 171.5h48.3v11.4h-48.3zM87 174.5v1.2M87 177h.5M87.2 176.7v1.1M89 172.8v.9M90.3 174.9l-.4 .1-.1 .2v.4l.5 .2M92.5 177v1.2"/>
<path d="M92.5 177.8h.4M98.9 177.1l.1 .2 .4 .3M99.1 177h.3M99.4 177.6l-.1 .2h-.4"/>
</g>
<g fill="#008400" stroke="#008400" stroke-width=".18">
<circle cx="153.7" cy="44.5" r=".46"/>
<circle cx="153.7" cy="34.3" r=".46"/>
<circle cx="148.6" cy="39.4" r=".46"/>
<circle cx="153.7" cy="87.6" r=".46"/>
<circle cx="148.6" cy="92.7" r=".46"/>
<circle cx="148.6" cy="58.4" r=".46"/>
<circle cx="132.1" cy="53.3" r=".46"/>
<circle cx="153.7" cy="66" r=".46"/>
<circle cx="170.2" cy="92.7" r=".46"/>
<circle cx="148.6" cy="80" r=".46"/>
<circle cx="111.8" cy="87.6" r=".46"/>
<circle cx="106.7" cy="105.4" r=".46"/>
<circle cx="106.7" cy="92.7" r=".46"/>
<circle cx="111.8" cy="100.3" r=".46"/>
<circle cx="88.9" cy="80" r=".46"/>
<circle cx="94" cy="66" r=".46"/>
<circle cx="88.9" cy="71.1" r=".46"/>
<circle cx="111.8" cy="66" r=".46"/>
<circle cx="111.8" cy="74.9" r=".46"/>
<circle cx="127" cy="71.1" r=".46"/>
<circle cx="106.7" cy="71.1" r=".46"/>
<circle cx="94" cy="74.9" r=".46"/>
<circle cx="106.7" cy="80" r=".46"/>
<circle cx="88.9" cy="105.4" r=".46"/>
<circle cx="88.9" cy="92.7" r=".46"/>
<circle cx="94" cy="100.3" r=".46"/>
<circle cx="94" cy="87.6" r=".46"/>
<circle cx="132.1" cy="74.9" r=".46"/>
<circle cx="153.7" cy="100.3" r=".46"/>
<circle cx="127" cy="105.4" r=".46"/>
<circle cx="175.3" cy="100.3" r=".46"/>
<circle cx="148.6" cy="71.1" r=".46"/>
<circle cx="153.7" cy="74.9" r=".46"/>
<circle cx="175.3" cy="66" r=".46"/>
<circle cx="170.2" cy="71.1" r=".46"/>
<circle cx="170.2" cy="80" r=".46"/>
<circle cx="111.8" cy="44.5" r=".46"/>
<circle cx="111.8" cy="34.3" r=".46"/>
<circle cx="106.7" cy="39.4" r=".46"/>
<circle cx="111.8" cy="53.3" r=".46"/>
<circle cx="127" cy="39.4" r=".46"/>
<circle cx="132.1" cy="34.3" r=".46"/>
<circle cx="132.1" cy="21.6" r=".46"/>
<circle cx="175.3" cy="21.6" r=".46"/>
<circle cx="153.7" cy="21.6" r=".46"/>
<circle cx="132.1" cy="44.5" r=".46"/>
<circle cx="148.6" cy="49.5" r=".46"/>
<circle cx="153.7" cy="53.3" r=".46"/>
<circle cx="170.2" cy="49.5" r=".46"/>
<circle cx="175.3" cy="53.3" r=".46"/>
<circle cx="170.2" cy="58.4" r=".46"/>
<circle cx="175.3" cy="44.5" r=".46"/>
<circle cx="175.3" cy="34.3" r=".46"/>
<circle cx="170.2" cy="39.4" r=".46"/>
<circle cx="175.3" cy="74.9" r=".46"/>
<circle cx="175.3" cy="87.6" r=".46"/>
<circle cx="148.6" cy="116.8" r=".46"/>
<circle cx="148.6" cy="105.4" r=".46"/>
<circle cx="170.2" cy="105.4" r=".46"/>
<circle cx="153.7" cy="111.8" r=".46"/>
<circle cx="170.2" cy="116.8" r=".46"/>
<circle cx="175.3" cy="111.8" r=".46"/>
<circle cx="24.1" cy="58.4" r=".46"/>
<circle cx="24.1" cy="71.1" r=".46"/>
<circle cx="24.1" cy="80" r=".46"/>
<circle cx="52.1" cy="44.5" r=".46"/>
<circle cx="47" cy="39.4" r=".46"/>
<circle cx="47" cy="49.5" r=".46"/>
<circle cx="69.8" cy="71.1" r=".46"/>
<circle cx="74.9" cy="74.9" r=".46"/>
<circle cx="69.8" cy="80" r=".46"/>
<circle cx="74.9" cy="66" r=".46"/>
<circle cx="47" cy="80" r=".46"/>
<circle cx="47" cy="71.1" r=".46"/>
<circle cx="47" cy="58.4" r=".46"/>
<circle cx="52.1" cy="66" r=".46"/>
<circle cx="52.1" cy="74.9" r=".46"/>
<circle cx="52.1" cy="53.3" r=".46"/>
<circle cx="100.3" cy="165.1" r=".46"/>
<circle cx="76.2" cy="166.4" r=".46"/>
<circle cx="24.1" cy="92.7" r=".46"/>
<circle cx="24.1" cy="105.4" r=".46"/>
<circle cx="24.1" cy="116.8" r=".46"/>
<circle cx="47" cy="105.4" r=".46"/>
<circle cx="52.1" cy="100.3" r=".46"/>
<circle cx="52.1" cy="111.8" r=".46"/>
<circle cx="74.9" cy="100.3" r=".46"/>
<circle cx="69.8" cy="105.4" r=".46"/>
<circle cx="69.8" cy="116.8" r=".46"/>
<circle cx="74.9" cy="111.8" r=".46"/>
<circle cx="47" cy="116.8" r=".46"/>
<circle cx="52.1" cy="87.6" r=".46"/>
<circle cx="74.9" cy="87.6" r=".46"/>
<circle cx="69.8" cy="92.7" r=".46"/>
<circle cx="47" cy="92.7" r=".46"/>
<circle cx="94" cy="53.3" r=".46"/>
<circle cx="88.9" cy="49.5" r=".46"/>
<circle cx="88.9" cy="58.4" r=".46"/>
<circle cx="106.7" cy="58.4" r=".46"/>
<circle cx="94" cy="21.6" r=".46"/>
<circle cx="111.8" cy="21.6" r=".46"/>
<circle cx="132.1" cy="66" r=".46"/>
<circle cx="127" cy="58.4" r=".46"/>
<circle cx="88.9" cy="39.4" r=".46"/>
<circle cx="94" cy="34.3" r=".46"/>
<circle cx="94" cy="44.5" r=".46"/>
<circle cx="106.7" cy="49.5" r=".46"/>
<circle cx="52.1" cy="21.6" r=".46"/>
<circle cx="74.9" cy="21.6" r=".46"/>
<circle cx="74.9" cy="34.3" r=".46"/>
<circle cx="52.1" cy="34.3" r=".46"/>
<circle cx="74.9" cy="44.5" r=".46"/>
<circle cx="69.8" cy="39.4" r=".46"/>
<circle cx="69.8" cy="49.5" r=".46"/>
<circle cx="24.1" cy="39.4" r=".46"/>
<circle cx="24.1" cy="49.5" r=".46"/>
<circle cx="74.9" cy="53.3" r=".46"/>
<circle cx="69.8" cy="58.4" r=".46"/>
<circle cx="132.1" cy="100.3" r=".46"/>
<circle cx="132.1" cy="111.8" r=".46"/>
<circle cx="127" cy="116.8" r=".46"/>
<circle cx="127" cy="92.7" r=".46"/>
<circle cx="88.9" cy="116.8" r=".46"/>
<circle cx="94" cy="111.8" r=".46"/>
<circle cx="127" cy="49.5" r=".46"/>
<circle cx="132.1" cy="87.6" r=".46"/>
<circle cx="127" cy="80" r=".46"/>
<circle cx="106.7" cy="116.8" r=".46"/>
<circle cx="111.8" cy="111.8" r=".46"/>
</g>
<g font-size="2.8" fill="#840000">
<text x="178" y="190.9">Title:</text>
<text x="187.7" y="190.9">Amstrad</text>
<text x="202" y="190.9">CPC</text>
<text x="210.3" y="190.9">Troubleshooting</text>
<text x="236.3" y="190.9">Keyboard</text>
<text x="252.4" y="190.9">(Tactile)</text>
</g>
<g font-size="2.1" fill="#840000">
<text x="178" y="178">www.youtube.com/@Brfff</text>
<text x="178" y="184">Sheet:</text>
<text x="178" y="181.2">Brett</text>
<text x="185.2" y="181.2">Hallen</text>
<text x="178" y="186.7">File:</text>
<text x="184.1" y="186.7">Amstrad_Tactile-12mm_Keyboard.kicad_sch</text>
<text x="178" y="196.9">KiCad</text>
<text x="178" y="194.1">Size:</text>
<text x="184.7" y="194.1">A4</text>
<text x="185.7" y="196.9">E.D.A.</text>
<text x="193.3" y="196.9">9.0.3</text>
<text x="200" y="194.1">Date:</text>
<text x="207" y="194.1">31/Jul/2025</text>
<text x="263" y="194.3">Rev:</text>
<text x="263" y="196.9">Id:</text>
<text x="267.1" y="196.9">1/1</text>
<text x="269.4" y="194.3">A</text>
</g>
<g font-size="1.8" fill="#840000">
<text x="35" y="11.9">1</text>
<text x="85" y="11.9">2</text>
<text x="135" y="11.9">3</text>
<text x="185" y="11.9">4</text>
<text x="235" y="11.9">5</text>
<text x="285" y="11.9">6</text>
<text x="185.6" y="22.5">Y9</text>
<text x="225.7" y="27.8" transform="rotate(-90 225.7 27.8)">Y10</text>
<text x="10.3" y="35.9">A</text>
<text x="185.6" y="35.2">Y8</text>
<text x="285.3" y="35.9">A</text>
<text x="248.6" y="40.5" transform="rotate(-90 248.6 40.5)">Y3</text>
<text x="185.6" y="45.4">Y7</text>
<text x="208" y="42.9">X9</text>
<text x="185.6" y="54.3">Y6</text>
<text x="233.4" y="55.6">X6</text>
<text x="185.6" y="67">Y5</text>
<text x="185.6" y="75.9">Y4</text>
<text x="205.5" y="82.2">X1</text>
<text x="210.7" y="81">1</text>
<text x="210.7" y="83.6">2</text>
<text x="10.3" y="85.9">B</text>
<text x="185.6" y="88.6">Y3</text>
<text x="205.5" y="89.9">X4</text>
<text x="205.5" y="84.8">X2</text>
<text x="205.5" y="87.3">X3</text>
<text x="210.7" y="86.1">3</text>
<text x="210.7" y="88.6">4</text>
<text x="285.3" y="85.9">B</text>
<text x="205.5" y="94.9">X6</text>
<text x="205.5" y="92.4">X5</text>
<text x="210.7" y="91.2">5</text>
<text x="210.7" y="93.7">6</text>
<text x="185.6" y="101.3">Y2</text>
<text x="205.5" y="97.5">X7</text>
<text x="205.5" y="100">X8</text>
<text x="210.7" y="96.3">7</text>
<text x="210.7" y="98.8">8</text>
<text x="210.7" y="101.3">9</text>
<text x="205.5" y="102.6">X9</text>
<text x="185.6" y="112.7">Y1</text>
<text x="204.4" y="110.2">Y10</text>
<text x="205.6" y="112.7">Y9</text>
<text x="210.7" y="109">1</text>
<text x="210.7" y="111.5">2</text>
<text x="205.6" y="115.3">Y8</text>
<text x="205.6" y="117.8">Y7</text>
<text x="210.7" y="114">3</text>
<text x="210.7" y="116.6">4</text>
<text x="210.7" y="119.1">5</text>
<text x="205.6" y="120.3">Y6</text>
<text x="205.6" y="122.9">Y5</text>
<text x="205.6" y="125.4">Y4</text>
<text x="210.7" y="121.7">6</text>
<text x="210.7" y="124.2">7</text>
<text x="25.1" y="128.5" transform="rotate(-90 25.1 128.5)">X1</text>
<text x="47.9" y="128.5" transform="rotate(-90 47.9 128.5)">X2</text>
<text x="70.8" y="128.5" transform="rotate(-90 70.8 128.5)">X3</text>
<text x="89.9" y="128.5" transform="rotate(-90 89.9 128.5)">X4</text>
<text x="107.6" y="128.5" transform="rotate(-90 107.6 128.5)">X5</text>
<text x="128" y="128.5" transform="rotate(-90 128 128.5)">X6</text>
<text x="149.5" y="128.5" transform="rotate(-90 149.5 128.5)">X7</text>
<text x="171.1" y="128.5" transform="rotate(-90 171.1 128.5)">X8</text>
<text x="205.6" y="130.5">Y2</text>
<text x="205.6" y="128">Y3</text>
<text x="210.1" y="131.8">10</text>
<text x="210.7" y="126.7">8</text>
<text x="210.7" y="129.3">9</text>
<text x="10.3" y="135.9">C</text>
<text x="205.6" y="133">Y1</text>
<text x="285.3" y="135.9">C</text>
<text x="73.6" y="154.7">4</text>
<text x="97.1" y="154.7">1</text>
<text x="60.3" y="161">1</text>
<text x="60.3" y="158.5">2</text>
<text x="73.6" y="159.8">2</text>
<text x="73.6" y="157.2">3</text>
<text x="97.1" y="159.8">3</text>
<text x="125" y="157.2">1</text>
<text x="125" y="159.8">2</text>
<text x="73.6" y="162.3">1</text>
<text x="125" y="162.3">3</text>
<text x="10.3" y="185.9">D</text>
<text x="285.3" y="185.9">D</text>
<text x="35" y="199.9">1</text>
<text x="85" y="199.9">2</text>
<text x="135" y="199.9">3</text>
<text x="185" y="199.9">4</text>
<text x="235" y="199.9">5</text>
<text x="285" y="199.9">6</text>
</g>
<g font-size="1.8" fill="#008484">
<text x="30.5" y="23.7">SW2</text>
<text x="53.3" y="23.7">SW3</text>
<text x="76.2" y="23.7">SW4</text>
<text x="95.3" y="23.7">SW5</text>
<text x="113" y="23.7">SW6</text>
<text x="133.4" y="23.7">SW7</text>
<text x="154.9" y="23.7">SW8</text>
<text x="176.5" y="23.7">SW9</text>
<text x="30.5" y="26.3">ONE (64)</text>
<text x="53.3" y="26.3">TWO (65)</text>
<text x="76.2" y="26.3">ESC (66)</text>
<text x="95.3" y="26.3">Q (67)</text>
<text x="113" y="26.3">TAB (68)</text>
<text x="133.4" y="26.3">A (69)</text>
<text x="176.5" y="26.3">Z</text>
<text x="178.9" y="26.3">(71)</text>
<text x="149.4" y="30.1">CAPS_LOCK</text>
<text x="161.2" y="30.1">(70)</text>
<text x="30.5" y="36.4">SW10</text>
<text x="30.5" y="39">FOUR (56)</text>
<text x="53.3" y="36.4">SW11</text>
<text x="53.3" y="39">THREE (57)</text>
<text x="76.2" y="36.4">SW12</text>
<text x="76.2" y="39">E (58)</text>
<text x="95.3" y="36.4">SW13</text>
<text x="95.3" y="39">W (59)</text>
<text x="113" y="36.4">SW14</text>
<text x="113" y="39">S (60)</text>
<text x="133.4" y="36.4">SW15</text>
<text x="133.4" y="39">D (61)</text>
<text x="154.9" y="36.4">SW16</text>
<text x="154.9" y="39">C (62)</text>
<text x="176.5" y="36.4">SW17</text>
<text x="176.5" y="39">X (63)</text>
<text x="226.1" y="41.5">DEL (79)</text>
<text x="226.1" y="39">SW1</text>
<text x="30.5" y="46.6">SW18</text>
<text x="53.3" y="46.6">SW19</text>
<text x="76.2" y="46.6">SW20</text>
<text x="95.3" y="46.6">SW21</text>
<text x="113" y="46.6">SW22</text>
<text x="133.4" y="46.6">SW23</text>
<text x="154.9" y="46.6">SW24</text>
<text x="176.5" y="46.6">SW25</text>
<text x="30.5" y="49.1">SIX</text>
<text x="34.7" y="49.1">(48)</text>
<text x="53.3" y="49.1">FIVE (49)</text>
<text x="76.2" y="49.1">R (50)</text>
<text x="95.3" y="49.1">T (51)</text>
<text x="113" y="49.1">G (52)</text>
<text x="133.4" y="49.1">F (53)</text>
<text x="154.9" y="49.1">B</text>
<text x="157.4" y="49.1">(54)</text>
<text x="176.5" y="49.1">V (55)</text>
<text x="248.9" y="51.7">SW74</text>
<text x="30.5" y="55.5">SW26</text>
<text x="30.5" y="58">EIGHT (40)</text>
<text x="53.3" y="55.5">SW29</text>
<text x="53.3" y="58">SEVEN (41)</text>
<text x="76.2" y="55.5">SW32</text>
<text x="76.2" y="58">U (42)</text>
<text x="95.3" y="55.5">SW35</text>
<text x="95.3" y="58">Y (43)</text>
<text x="113" y="55.5">SW38</text>
<text x="113" y="58">H (44)</text>
<text x="133.4" y="55.5">SW41</text>
<text x="133.4" y="58">J</text>
<text x="135.5" y="58">(45)</text>
<text x="154.9" y="55.5">SW44</text>
<text x="154.9" y="58">N (46)</text>
<text x="176.5" y="55.5">SW47</text>
<text x="176.5" y="58">SPACE (47)</text>
<text x="244.9" y="57.3">RH_SHIFT</text>
<text x="254.8" y="57.3">(21)</text>
<text x="30.5" y="68.2">SW27</text>
<text x="30.5" y="70.7">ZERO (32)</text>
<text x="53.3" y="68.2">SW30</text>
<text x="53.3" y="70.7">NINE</text>
<text x="58.9" y="70.7">(33)</text>
<text x="76.2" y="68.2">SW33</text>
<text x="76.2" y="70.7">O (34)</text>
<text x="95.3" y="68.2">SW36</text>
<text x="95.3" y="70.7">I</text>
<text x="97" y="70.7">(35)</text>
<text x="113" y="68.2">SW39</text>
<text x="113" y="70.7">L (36)</text>
<text x="133.4" y="68.2">SW42</text>
<text x="133.4" y="70.7">K</text>
<text x="135.8" y="70.7">(37)</text>
<text x="154.9" y="68.2">SW45</text>
<text x="154.9" y="70.7">M (38)</text>
<text x="176.5" y="68.2">SW48</text>
<text x="176.5" y="70.7">,COMMA, (39)</text>
<text x="30.5" y="77.1">SW28</text>
<text x="53.3" y="77.1">SW31</text>
<text x="76.2" y="77.1">SW34</text>
<text x="95.3" y="77.1">SW37</text>
<text x="113" y="77.1">SW40</text>
<text x="133.4" y="77.1">SW43</text>
<text x="154.9" y="77.1">SW46</text>
<text x="176.5" y="77.1">SW49</text>
<text x="30.5" y="79.6">^CARAT^ (24)</text>
<text x="53.3" y="79.6">-MINUS-</text>
<text x="63.6" y="79.6">(25)</text>
<text x="76.2" y="79.6">@AT@ (26)</text>
<text x="95.3" y="79.6">P</text>
<text x="97.7" y="79.6">(27)</text>
<text x="107.5" y="83.4">;SEMI_COLON;</text>
<text x="121.5" y="83.4">(28)</text>
<text x="133.4" y="79.6">:COLON:</text>
<text x="142" y="79.6">(29)</text>
<text x="148.1" y="83.4">/FORWSLASH/</text>
<text x="162.9" y="83.4">(30)</text>
<text x="176.5" y="79.6">.DOT. (31)</text>
<text x="30.5" y="89.8">SW50</text>
<text x="53.3" y="89.8">SW53</text>
<text x="76.2" y="89.8">SW56</text>
<text x="95.3" y="89.8">SW59</text>
<text x="113" y="89.8">SW62</text>
<text x="133.4" y="89.8">SW65</text>
<text x="154.9" y="89.8">SW68</text>
<text x="176.5" y="89.8">SW71</text>
<text x="30.5" y="92.3">CLR (16)</text>
<text x="53.3" y="92.3">[</text>
<text x="55.4" y="92.3">(17)</text>
<text x="76.2" y="92.3">ENTER (18)</text>
<text x="95.3" y="92.3">]</text>
<text x="97.3" y="92.3">(19)</text>
<text x="112.1" y="95.4">(20)</text>
<text x="129.3" y="95.4">LH_SHIFT</text>
<text x="139" y="95.4">(21)</text>
<text x="148.6" y="95.9">\BACKSLASH\</text>
<text x="162.2" y="95.9">(22)</text>
<text x="176.5" y="92.3">CTRL (23)</text>
<text x="217.2" y="91">J1</text>
<text x="217.2" y="93.6">CP002</text>
<text x="30.5" y="102.5">SW51</text>
<text x="30.5" y="105">LEFT (08)</text>
<text x="53.3" y="102.5">SW54</text>
<text x="53.3" y="105">COPY (09)</text>
<text x="76.2" y="102.5">SW57</text>
<text x="95.3" y="102.5">SW60</text>
<text x="113" y="102.5">SW63</text>
<text x="133.4" y="102.5">SW66</text>
<text x="154.9" y="102.5">SW69</text>
<text x="155.3" y="107.5">(14)</text>
<text x="176.5" y="102.5">SW72</text>
<text x="179.6" y="105">(15)</text>
<text x="30.5" y="113.9">SW52</text>
<text x="53.3" y="113.9">SW55</text>
<text x="74.5" y="108.1">(10)</text>
<text x="76.2" y="113.9">SW58</text>
<text x="94.3" y="108.1">(11)</text>
<text x="95.3" y="113.9">SW61</text>
<text x="112.8" y="108.1">(12)</text>
<text x="113" y="113.9">SW64</text>
<text x="133.4" y="113.9">SW67</text>
<text x="133.4" y="108.1">(13)</text>
<text x="154.9" y="113.9">SW70</text>
<text x="176.5" y="113.9">SW73</text>
<text x="30.5" y="116.4">UP</text>
<text x="34.3" y="116.4">(00)</text>
<text x="53.3" y="116.4">RIGHT (01)</text>
<text x="76.2" y="116.4">DOWN (02)</text>
<text x="94.8" y="119.2">(03)</text>
<text x="112.8" y="119.2">(04)</text>
<text x="132.1" y="119.7">(05)</text>
<text x="150.9" y="119.5">ENTER (06)</text>
<text x="176.5" y="116.4">.DOT. (07)</text>
<text x="217.2" y="120.2">J2</text>
<text x="217.2" y="122.8">CP003</text>
<text x="69.9" y="149.5">J3</text>
<text x="91.3" y="149.5">SW75</text>
<text x="52.8" y="153.3">Speaker</text>
<text x="54.8" y="150.7">LS1</text>
<text x="67.9" y="152">CP001</text>
<text x="89.7" y="152">SW_SPDT</text>
<text x="106.4" y="159.9">R1</text>
<text x="128.8" y="158.3">ANODE_RED</text>
<text x="128.8" y="160.9">COMMON_CATHODE</text>
<text x="154.9" y="159.6">LED1</text>
<text x="22.9" y="164.7">H1</text>
<text x="128.8" y="163.4">ANODE_GREEN</text>
<text x="154.9" y="162.2">WP59SURKSGC</text>
<text x="22.9" y="169.8">H2</text>
<text x="22.9" y="174.9">H3</text>
<text x="22.9" y="179.9">H4</text>
<text x="22.9" y="185">H5</text>
<text x="22.9" y="190.1">H6</text>
</g>
<g font-size="1.8" fill="#0000c2">
<text x="233.4" y="76.3">IC101</text>
<text x="240" y="76.3">=</text>
<text x="242.8" y="76.3">74LS145</text>
<text x="233.4" y="78.4">IC102</text>
<text x="233.4" y="82.5">X1</text>
<text x="237" y="82.5">=</text>
<text x="239.7" y="82.5">IC102</text>
<text x="240" y="78.4">=</text>
<text x="242.8" y="78.4">AY-3-8192</text>
<text x="246.4" y="82.5">pin</text>
<text x="250.4" y="82.5">14</text>
<text x="233.4" y="84.5">X2</text>
<text x="233.4" y="86.6">X3</text>
<text x="233.4" y="88.6">X4</text>
<text x="237" y="84.5">=</text>
<text x="237" y="86.6">=</text>
<text x="237" y="88.6">=</text>
<text x="239.7" y="84.5">IC102</text>
<text x="239.7" y="86.6">IC102</text>
<text x="239.7" y="88.6">IC102</text>
<text x="246.4" y="84.5">pin</text>
<text x="246.4" y="86.6">pin</text>
<text x="246.4" y="88.6">pin</text>
<text x="250.4" y="84.5">13</text>
<text x="250.4" y="86.6">12</text>
<text x="250.4" y="88.6">11</text>
<text x="233.4" y="90.7">X5</text>
<text x="233.4" y="92.7">X6</text>
<text x="233.4" y="94.7">X7</text>
<text x="237" y="90.7">=</text>
<text x="237" y="92.7">=</text>
<text x="237" y="94.7">=</text>
<text x="239.7" y="90.7">IC102</text>
<text x="239.7" y="92.7">IC102</text>
<text x="239.7" y="94.7">IC102</text>
<text x="246.4" y="90.7">pin</text>
<text x="246.4" y="92.7">pin</text>
<text x="246.4" y="94.7">pin</text>
<text x="250.4" y="90.7">10</text>
<text x="250.4" y="92.7">9</text>
<text x="250.4" y="94.7">8</text>
<text x="233.4" y="96.8">X8</text>
<text x="233.4" y="98.8">X9</text>
<text x="237" y="96.8">=</text>
<text x="237" y="98.8">=</text>
<text x="239.7" y="96.8">IC102</text>
<text x="239.7" y="98.8">IC102</text>
<text x="246.4" y="96.8">pin</text>
<text x="246.4" y="98.8">pin</text>
<text x="250.4" y="96.8">7</text>
<text x="250.4" y="98.8">7</text>
<text x="233.4" y="102.9">Y1</text>
<text x="233.4" y="105">Y2</text>
<text x="233.4" y="107">Y3</text>
<text x="236.8" y="102.9">=</text>
<text x="236.8" y="105">=</text>
<text x="236.8" y="107">=</text>
<text x="239.6" y="102.9">IC101</text>
<text x="239.6" y="105">IC101</text>
<text x="239.6" y="107">IC101</text>
<text x="246.2" y="102.9">pin</text>
<text x="246.2" y="105">pin</text>
<text x="246.2" y="107">pin</text>
<text x="250.3" y="102.9">1</text>
<text x="250.3" y="105">2</text>
<text x="250.3" y="107">3</text>
<text x="233.4" y="109.1">Y4</text>
<text x="233.4" y="111.1">Y5</text>
<text x="233.4" y="113.1">Y6</text>
<text x="236.8" y="109.1">=</text>
<text x="236.8" y="111.1">=</text>
<text x="236.8" y="113.1">=</text>
<text x="239.6" y="109.1">IC101</text>
<text x="239.6" y="111.1">IC101</text>
<text x="239.6" y="113.1">IC101</text>
<text x="246.2" y="109.1">pin</text>
<text x="246.2" y="111.1">pin</text>
<text x="246.2" y="113.1">pin</text>
<text x="250.3" y="109.1">4</text>
<text x="250.3" y="111.1">5</text>
<text x="250.3" y="113.1">6</text>
<text x="233.4" y="115.2">Y7</text>
<text x="233.4" y="117.2">Y8</text>
<text x="233.4" y="119.3">Y9</text>
<text x="236.8" y="115.2">=</text>
<text x="236.8" y="117.2">=</text>
<text x="236.8" y="119.3">=</text>
<text x="239.6" y="115.2">IC101</text>
<text x="239.6" y="117.2">IC101</text>
<text x="239.6" y="119.3">IC101</text>
<text x="246.2" y="115.2">pin</text>
<text x="246.2" y="117.2">pin</text>
<text x="246.2" y="119.3">pin</text>
<text x="250.3" y="115.2">7</text>
<text x="250.3" y="117.2">9</text>
<text x="250.3" y="119.3">10</text>
<text x="233.4" y="121.3">Y10</text>
<text x="233.4" y="125.4">NOTE:</text>
<text x="238" y="121.3">=</text>
<text x="240.8" y="121.3">IC101</text>
<text x="247.5" y="121.3">pin</text>
<text x="251.5" y="121.3">11</text>
<text x="233.4" y="127.5">X8</text>
<text x="233.4" y="129.5">the</text>
<text x="237" y="127.5">&amp;</text>
<text x="237.5" y="129.5">motherboard</text>
<text x="239.7" y="127.5">X9</text>
<text x="243.3" y="127.5">are</text>
<text x="247.5" y="127.5">connected</text>
<text x="258.3" y="127.5">on</text>
<text x="67" y="174.1">1</text>
<text x="67" y="176.2">2</text>
<text x="67" y="178.2">3</text>
<text x="69.4" y="174.1">=</text>
<text x="69.4" y="176.2">=</text>
<text x="69.4" y="178.2">=</text>
<text x="72.1" y="174.1">CP001</text>
<text x="72.1" y="176.2">CP001</text>
<text x="72.1" y="178.2">CP001</text>
<text x="79.5" y="174.1">B</text>
<text x="79.5" y="176.2">A (+5V</text>
<text x="79.5" y="178.2">C (+5V</text>
<text x="81.9" y="174.1">(ground)</text>
<text x="87.6" y="176.2">to</text>
<text x="87.8" y="178.2">from</text>
<text x="90.6" y="176.2">computer)</text>
<text x="93.3" y="178.2">power</text>
<text x="100" y="178.2">supply)</text>
<text x="67" y="180.3">4</text>
<text x="69.4" y="180.3">=</text>
<text x="72.1" y="180.3">CP001</text>
<text x="79.5" y="180.3">G (sound)</text>
</g>
<g font-size="1.8">
<text x="67.3" y="143.2">SOUND</text>
<text x="82.5" y="157.1">+5V_{IN}2</text>
<text x="64.8" y="166">GND</text>
<text x="81.3" y="164.8">+5V_{COMP}</text>
</g>
</svg>
